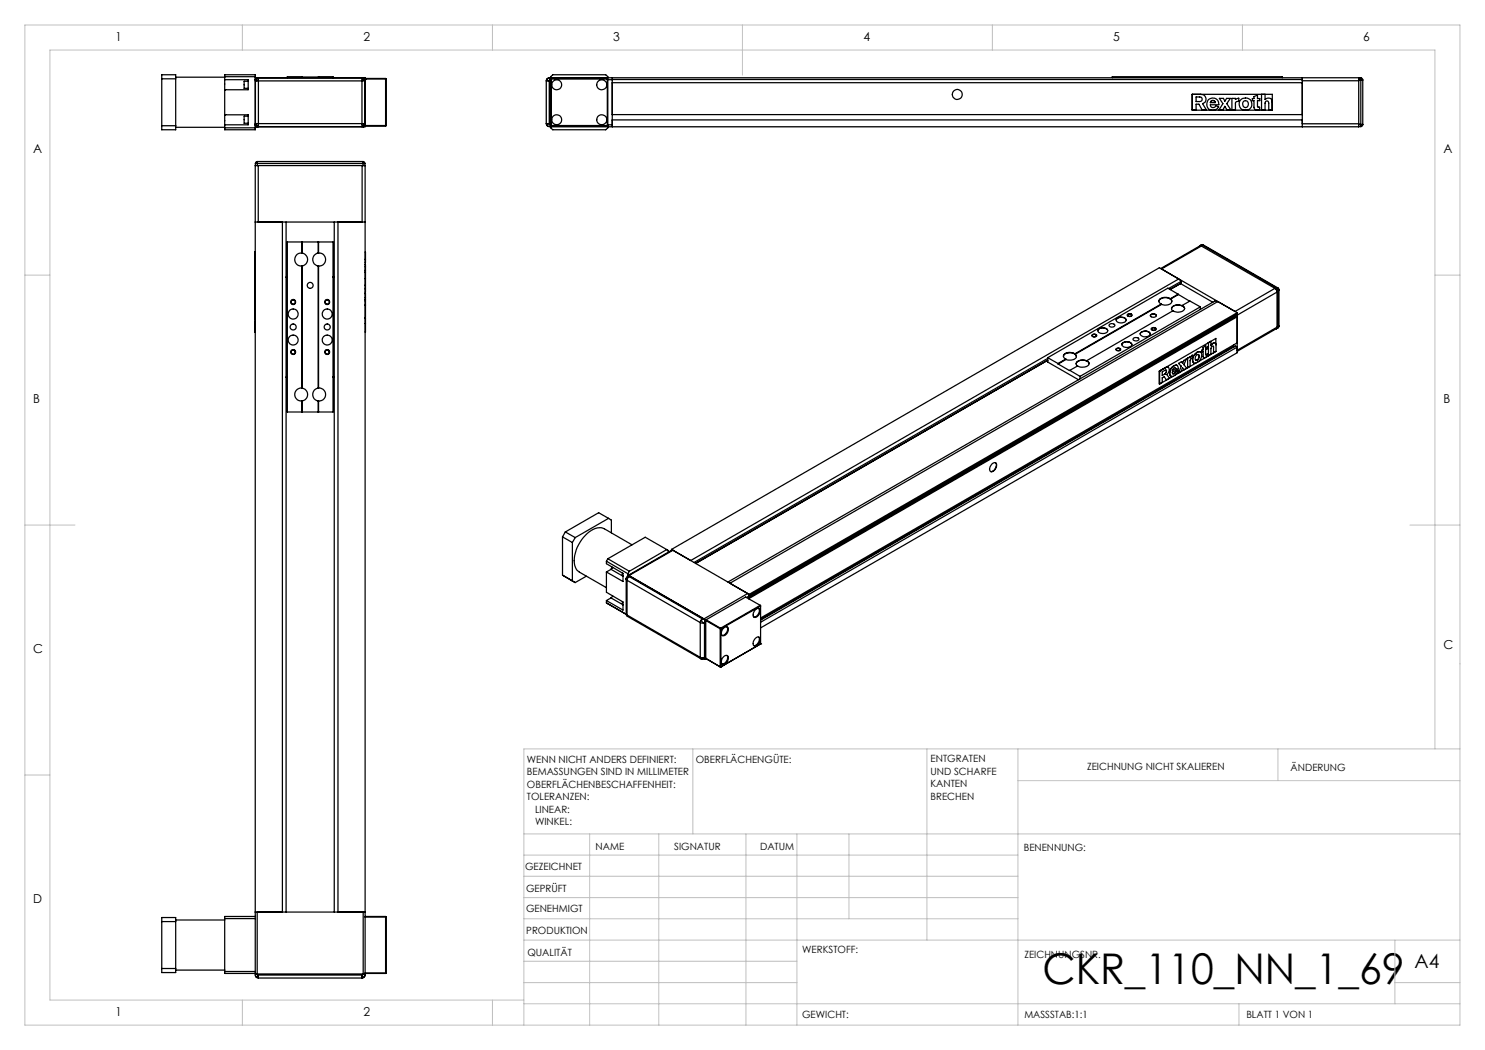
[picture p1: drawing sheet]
<svg xmlns="http://www.w3.org/2000/svg" width="297mm" height="210mm" viewBox="0 0 297 210" stroke-linecap="round" stroke-linejoin="round" font-family="sans-serif">
<g fill="none" stroke="#c0c0c0" stroke-width=".2">
<path d="M5 5h287v200h-287zM48.5 5v5M98.5 5v5M148.5 5v10M198.5 5v5M248.5 5v5M5 55h5M287 55h5M5 105h10M282 105h10M5 155h5M138.6 149.8v17"/>
<path d="M185.4 149.8v38.2M203.6 149.8v55.2M203.6 156.1h88.4M255.6 149.8v6.3M287 149.8v-139.8h-277v190h94.8M292 149.8h-187.2v55.2M104.8 166.8h187.2M104.8 179.5h98.8M104.8 175.3h98.8M104.8 171h98.8M117.9 166.8v38.2M131.8 166.8v38.2"/>
<path d="M149.2 166.8v38.2M159.4 166.8v38.2M169.8 166.8v17M104.8 183.8h98.8M104.8 196.5h54.6M104.8 192.3h54.6M104.8 188h187.2M279 196.5h13M279 188v12.8M48.5 200v5M98.5 200v5M104.8 200.8h187.2"/>
<path d="M247.8 200.8v4.2"/>
</g>
<g fill="none" stroke="#000" stroke-width=".25">
<path d="M32.3 14.9h2.8v11.1h-2.8zM32.3 15.8h2.8M35.1 15.4h9.8M44.9 15.9v2M44.9 17.9h.1M44.9 15.9h4.7v2h-4.7M44.9 15.9v-1h6.1v11.1h-6.1v-1M44.9 17.9v5.1M44.9 15.3h6.1M49.6 16.3h-.8v1.4h.8M51 15.9h.1M51 15.5h22v9.9h-22"/>
<path d="M51.1 15.9h.1M51.1 16.2h.6M51.1 15.9v.3M51.1 16.2v8.5M51.4 15.5l-.2 .2-.2 .2M51.7 15.6l-.6 .6M51.7 15.6v.6M51.7 15.6h-.1a.35 .35 0 0 0-.5 .3M51.7 16.2h20.7M51.7 15.6h20.7M51.7 16.2v8.5M57.5 15.5v-.2h9.1v.2"/>
<path d="M72.4 15.6v.6M72.4 15.6l.6 .6M72.4 16.2h.6M72.4 15.6l.5 .1 .1 .2M72.4 16.2v8.5M72.6 15.5l.3 .2 .1 .2M73 15.9v.3M73 15.9h.1M73 15.7h4.1l.1 .1v9.3l-.1 .1h-4.1M73 15.8h4.1M77.1 15.8v9.3M77.2 15.8h-.1"/>
<path d="M109.3 16.2h.6M109.3 16.2v8.5M109.9 15.6a.6 .6 0 0 0-.6 .6M109.9 15.6l-.4 .1-.1 .2 .1 .2 .4 .1M109.9 15.6h.2M109.9 16.2v8.5M110.1 15.9l-.2 .3M110.1 15.9h.1M110.1 15.9v9.1M110.1 15.5v-.2l.5-.4h10.5l.5 .4v.2M110.2 15.8h11.3M110.2 15.8v9.3"/>
<path d="M110.2 15.8h.1M121.5 15.8v9.3M121.5 15.8h.1M121.6 15.9h.8M122.4 15.5v9.9M122.4 16.5h138.1M122.4 15.9h138.1M222.5 15.5v-.2h33.9v.2M238.4 18.9h16.1v3.1h-16.1zM239.2 19.4h.8a.46 .46 0 0 1 .4 .5 .46 .46 0 0 1-.4 .4h-.8zM240.1 18.9a.96 .96 0 0 1 1.1 .7 .96 .96 0 0 1-.7 1.1l.8 1.3h-.9l-.6-1.2h-.6v1.2h-.8M241.7 19.9a1.23 1.23 0 0 1 1.4-.2 1.23 1.23 0 0 1 .7 1.2h-1.7a.57 .57 0 0 0 .5 .7 .57 .57 0 0 0 .6-.5l.5 .3a1.28 1.28 0 0 1-1.9 .5 1.28 1.28 0 0 1-.1-2z"/>
<path d="M243.9 19.7h.8l.3 .5 .3-.5h.8l-.7 1 .8 1.3h-.8l-.4-.7-.4 .7h-.8l.8-1.3zM246.4 19.7h.7v.2l.7-.3v.6l-.7 .3v1.5h-.7zM250.8 19.3l.7-.3v.7h.5v.4h-.5v1.2l.4 .1v.6h-.7l-.4-.3v-1.6h-.3v-.4h.3zM252.3 18.9v3.1h.7v-1.4a.37 .37 0 0 1 .4-.4 .37 .37 0 0 1 .4 .4v1.4h.6v-1.6a.78 .78 0 0 0-.5-.8 .78 .78 0 0 0-.9 .3v-1M260.5 15.9v.2M260.5 15.5v.4M260.5 16.1v9.3M260.5 16.1h11.2M271.7 15.6l-161.6-.1v.4M271.7 15.6v.5M271.7 15.6h.5M271.7 16.1v8.7"/>
<path d="M271.7 16h.5M272.2 16h.4M272.2 15.6v.4M272.2 15.6l.3 .2 .1 .2M272.2 16v8.9M272.6 16v8.9M32.3 25.1h2.8M35.1 25.5h9.8M44.9 23h.1M44.9 23v2M44.9 25.6h6.1M44.9 23h4.7v2h-4.7"/>
<path d="M49.6 23.2h-.8v1.5h.8M51 25l.2 .3 .2 .1M51.1 24.7h.6M51.1 24.7l.6 .6M51.1 24.7l.1 .6h.5M51.1 33.1l-.1 161.7h.4M51.1 33.1h.5M51.1 32.7h.4M51.1 32.7v.4M51.5 32.3v.4M51.5 32.3l-.3 .1-.1 .3M51.5 32.7h21.1"/>
<path d="M51.5 32.3h21.1M51.5 32.7v.4M51.6 33.1v11.3M51.6 33.1h20.8M51.7 24.7v.6M51.7 24.7h20.7M51.7 25.3h20.7M72.4 24.7h.6M72.4 24.7v.6M72.4 33.1h.6M72.4 33.1v11.3M72.6 32.7h.4"/>
<path d="M72.6 32.3v.4M72.6 32.3l.3 .1 .1 .3M72.6 32.7v.4M73 24.7l-.6 .6M73 24.7v.3a.41 .41 0 0 1-.6 .3M73 33.1h.1M73 32.7v162.1M73 25l-.1 .3-.3 .1M73 25.1h4.1M77.1 25.1h.1M109.3 24.7h.6M109.3 24.7a.6 .6 0 0 0 .6 .6"/>
<path d="M109.9 25.3h.2M109.9 24.7l-.4 .1-.1 .2 .1 .2 .4 .1M109.9 24.7l.2 .3M110.1 25v.4l161.6-.1M110.1 25h.1M110.1 25.4v.2l.5 .4h10.5l.5-.4v-.2M110.2 25.1h11.3M110.2 25.1h.1M121.5 25.1h.1M121.6 25h.8M122.4 22.9h138.1M122.4 24h138.1"/>
<path d="M242.3 20.2h.6l.1 .3h-.9zM260.5 24.8h11.2M271.7 24.8v.5M271.7 25.3h.5M271.7 24.9h.5M272.2 24.9v.4M272.2 24.9h.4M272.6 24.9l-.1 .2-.3 .2M51 52.1v1.1M51 59v.8M51 52.1h.1M51 53.2h.1"/>
<path d="M51 55.8v2.3M51 55.7h.1M51 59h.1M51 57.3h.1M51 58h.1M51 57h.1M51 55.8h.1M51 56.6h.1M51 59.8v1.3M51 53.3v2.4M51 44.4h22M51 50.4v1.7"/>
<path d="M51 58.4v.6M56.5 44.4v138M57.2 55.4h.3M57.2 44.4v138M57.5 48.4h9.1v34h-9.1zM60.4 50.6a1.29 1.29 0 0 0-1.5 1.3 1.29 1.29 0 0 0 1.5 1.3M60.4 50.6h.1M60.4 53.2h.1M60.4 48.4v2.2M60.4 53.2v24.4M60.4 50.6a1.3 1.3 0 0 1 1.1 1.3 1.3 1.3 0 0 1-1.1 1.3M63.6 50.6h.1"/>
<path d="M63.6 53.2h.1M63.6 50.6a1.3 1.3 0 0 0-1.1 1.3 1.3 1.3 0 0 0 1.1 1.3M63.6 48.4v2.2M63.6 53.2v24.4M63.7 50.6a1.29 1.29 0 0 1 1.4 1.3 1.29 1.29 0 0 1-1.4 1.3M63.7 48.4v2.2M63.7 53.2v24.4M66.6 55.4h.3M66.9 44.4v138M67.6 44.4v138M73 50.4l.1 1.4M73 57l.1 .8"/>
<path d="M73 54.5h.1M73 53.4h.1M73 51.8h.1M73 52.9v1.5M73 58.7v2.4M73 54h.1M73 55.7h.1M73 57.8h.1M73 59.5h.1M73 58.8h.1M73 59.9h.1M73.1 54.5v1.2"/>
<path d="M73.1 55.7v1.3M73.1 51.8l-.1 .8M73.1 57.8l-.1 .6M234 57.9l2.1-1.2 6.5 3.8M234.1 59.8a1.59 1.59 0 0 0-2.3 .4l.1 .3 .3 .3M234.1 59.8h.1M234.1 59.8a.68 .68 0 0 1 .2 .9 .68 .68 0 0 1-.8 .3l-1.2-.1M235.6 58.8l-2-1.2-24.1 13.9M235.6 58.8l-1.5 1M235.6 58.8l.1 .1M235.7 58.9l-1.6 .9M235.7 58.9l2.2 1.3"/>
<path d="M235.7 55.8l-97.6 56.3M235.7 55.8l.6 .5M235.7 55.8l-3.8-2.3-97.6 56.4M236 56.8h.1M236.3 56.3l-2.6 1.4M236.3 56.3v.3l-2.3 1.3M240.1 49.1l-8 4.6M240.1 49.1l.2 .1M240.1 49.1l-.2 .1M240.2 49h.5M240.2 49h.3M240.2 49l-.2 .1"/>
<path d="M240.3 49.2l-8 4.6 14.7 8.5 8-4.6M240.3 49.2l14.7 8.5M240.5 49h.2M240.5 49l14.9 8.6M240.5 49l-.3 .1M240.7 49l14.9 8.6M255 57.7l.2 .1M255.2 57.8l.2 .6M255.4 57.6l.3 .5M255.4 57.6h.2M255.4 57.6l-.3 .2M255.4 58.4l-8 4.6"/>
<path d="M255.4 58.4v7M255.6 57.6l.2 .4M255.7 58.1v7.3M255.7 58.1l-.3 .2M255.8 58l-.1 .1M255.8 58v7.2M51 61.1v1.3M51 65v1.4M51 63.5h.1M51 65h.1M51 62.8h.1M51 61.1h.1"/>
<path d="M51 62.4v1.6M51 64.3v.7M57.2 75.4h.3M58.2 70.4h.1M59 70.3l.1 .1M60.4 77.6a1.31 1.31 0 0 0-1.5 1.3 1.31 1.31 0 0 0 1.5 1.3M60.4 77.6h.1M60.4 77.6a1.28 1.28 0 0 1 1.1 1.3 1.28 1.28 0 0 1-1.1 1.3M63.6 77.6a1.28 1.28 0 0 0-1.1 1.3 1.28 1.28 0 0 0 1.1 1.3M63.7 77.6a1.31 1.31 0 0 1 1.4 1.3 1.31 1.31 0 0 1-1.4 1.3M63.7 77.6h-.1M65 70.4h.1"/>
<path d="M65.8 70.3v.1M66.6 75.4h.3M73 61.1v2.4M73 63.7h.1M73 64.7h.1M73 63.6h.1M73 61h.1M73 60.2h.1M73.1 63.7v1M73.1 64.7l-.1 1.7M209.5 72l-70.4 40.7M209.5 71.7l-70.7 40.8"/>
<path d="M209.5 71.5l2.1 1.2M209.5 71.5v.9l6.2 3.5M211.6 72.7v.1M211.6 72.8l2.4 1.3M212.7 71.3a1.41 1.41 0 0 1 2-.6l.4 .2 .2 .4M213.1 71.8l.1 .1M213.1 71.8l-1.5 .9M213.2 71.9l-1.6 .9M214 74.1l2 1.2M215 70.8a1.59 1.59 0 0 0-2.3 .4l.1 .3 .3 .3M215 70.8v.1M215 70.9l.3 .3a1.11 1.11 0 0 1-1.5 .8l-.6-.1"/>
<path d="M215.5 73.2l-1.5 .9M216 75.3v.5M217.3 72.1a.61 .61 0 0 1 .5 .7 .61 .61 0 0 1-.6 .5l-.9 .1-.8-.2M217.3 72.1a1.87 1.87 0 0 0-2.1 .6l.3 .5M217.8 72.7a1.55 1.55 0 0 0-2.5-.1l-.1 .2M218.4 67a.52 .52 0 0 1 .5-.2 .52 .52 0 0 1 .4 .4 .51 .51 0 0 1-.5 .2 .51 .51 0 0 1-.4-.4zM218.5 67a.43 .43 0 0 1 .4-.1 .43 .43 0 0 1 .4 .3 .42 .42 0 0 1-.5 .2 .42 .42 0 0 1-.3-.4zM219.6 66.1a1.15 1.15 0 0 1 1.9 0M219.6 65.9a1.21 1.21 0 0 1 1.9 .2 1.17 1.17 0 0 1-1.9 .1zM221.9 64.9a.64 .64 0 0 1 1.1 .2 .62 .62 0 0 1-.7 .3 .62 .62 0 0 1-.5-.4zM223.2 69.8a.52 .52 0 0 1 .5-.2 .52 .52 0 0 1 .4 .4 .5 .5 0 0 1-.5 .2 .5 .5 0 0 1-.4-.4zM223.2 64a1.15 1.15 0 0 1 2 0"/>
<path d="M223.3 69.8a.42 .42 0 0 1 .4-.2 .42 .42 0 0 1 .3 .4 .46 .46 0 0 1-.7-.2zM223.3 63.8a1.18 1.18 0 0 1 1.9 .2 1.1 1.1 0 0 1-1 .6 1.1 1.1 0 0 1-1-.7zM224.4 68.9a1.18 1.18 0 0 1 2 0M224.5 68.6a1.26 1.26 0 0 1 1.9 .3 1.18 1.18 0 0 1-2 .1zM225.5 62.9a.44 .44 0 0 1 .5-.1 .44 .44 0 0 1 .3 .3 .43 .43 0 0 1-.4 .2 .43 .43 0 0 1-.4-.4zM225.6 62.8h.5l.3 .1a.47 .47 0 0 1-.5 .4 .47 .47 0 0 1-.4-.4zM226.7 67.7a.68 .68 0 0 1 1.1 .2 .68 .68 0 0 1-1.2-.1zM228.1 66.5a1.2 1.2 0 0 1 1.9 .3 1.13 1.13 0 0 1-1 .6 1.13 1.13 0 0 1-1-.7zM229.7 66.4a1.23 1.23 0 0 0-1.7 .4M229.7 66.4l.3 .4M230.1 63.1a.71 .71 0 0 1 1.2 0M230.2 62.9a.64 .64 0 0 1 1 .3 .68 .68 0 0 1-1.1-.2z"/>
<path d="M230.3 65.7a.54 .54 0 0 1 .5-.2 .54 .54 0 0 1 .4 .4 .54 .54 0 0 1-.5 .2 .54 .54 0 0 1-.4-.4zM230.4 65.7a.36 .36 0 0 1 .4-.2 .36 .36 0 0 1 .2 .5h-.4zM231.8 60.2a1.53 1.53 0 0 1 2.6 .1M231.9 74.2v2.6l2.7-1.5M232.2 60.8l.1 .1M232.2 60.8l-17.2 10M232.3 60.9l-17.3 10M232.4 74.4l.7-.4a.45 .45 0 0 1 .2 .5 .45 .45 0 0 1-.3 .3l-.6 .3zM232.9 74.8h.1M233 73.5l-1.1 .7M233 73.5h.1M233.1 73.5l.5-.1 .3 .6-.5 .9 .5 .7-.6 .4"/>
<path d="M233.1 73.5l-1.2 .7M233.2 74a.53 .53 0 0 1-.3 .8M233.3 76h.1M233.3 76l-.5-.7-.4 .3v.9l-.5 .3M233.6 73.4l-.6 .1M233.6 73.4v.1M234.2 75.3h.1M234.4 73.5a.85 .85 0 0 1 1.1-.4l.2 .7-1.2 .7v.2l.2 .1 .4-.2 .2-.5h.4l-.1 .2a1.46 1.46 0 0 1-1.4 1 1.34 1.34 0 0 1 .2-1.8zM234.7 73.7l.3-.2 .1 .2-.6 .4zM235.1 73.7h.1M235.3 74.1l-.4 .6h-.4M235.4 73.1a1.38 1.38 0 0 0-1.3 .7 1.38 1.38 0 0 0 .1 1.4"/>
<path d="M235.7 74.6h.1M235.7 72.7l.6 .6M235.7 72.7h.1M236.2 73.2l.1 .1M236.3 73.3l-.6 1.3M236.3 72.3h.1M236.3 72.3l-.6 .4M236.4 61.1a.62 .62 0 0 1 .5 .7 .62 .62 0 0 1-.6 .5l-.9 .1-.8-.2-17.3 9.9M236.4 61.1a1.63 1.63 0 0 0-2.1 .6l.3 .5M236.4 61.1l1.6-.9 2.1 1.2M236.7 72.1h.1M236.7 72.1l-.2 .6-.2-.4"/>
<path d="M236.8 73.9h.1M236.8 73.9l-.3-.4-.3 .8-.5 .3M236.9 61.7a1.56 1.56 0 0 0-2.6 0v.1M237.3 71.8h.1M237.3 71.8l-.6 .3M237.3 71.8l-.5 1.1 .5 .8-.5 .2M237.5 71.6h.1M237.5 73.5h.1M237.5 71.6v1.9M238 71.4h.1M238 71.4l-.5 .2M238.5 71.1l-.5 .4"/>
<path d="M238.5 71.1l-.5 .5v-.2M238.5 71.1v.5l-.5 .4v1.3l-.5 .2M238.7 72.6h.1M239 70.8a.88 .88 0 0 1 1.1-.4 1.46 1.46 0 0 1-1.3 2.2 1.37 1.37 0 0 1 .2-1.8zM239.2 72.6l-4.3 2.5M239.4 71l.3-.1a.67 .67 0 0 1 .1 .8 .67 .67 0 0 1-.7 .3v-.6zM239.4 70.5a1.5 1.5 0 0 0-.7 2.1M239.4 72l-.3 .1M239.4 72v.1M239.4 70.5h.1M239.7 70.9a.84 .84 0 0 1-.3 1.1M240.1 61.4l-24.1 13.9"/>
<path d="M240.1 61.4v.5M240.1 70.4l-.3-.1-.4 .2M240.3 70l.1 .1M240.3 70.4h.1M240.4 70.4l.2-.2v1.1M240.4 70.1v.3M240.6 69.6h.1M240.6 69.9h.1M240.6 71.3h.1M240.6 69.9l-.2 .2M240.6 69.6v.3M240.7 71.5v.1"/>
<path d="M241.1 69h.1M241.1 69v.6l.3-.2M241.1 69l-.5 .6M241.2 70.9v.1M241.4 70.8h.1M241.4 69.4v.4l-.3 .1v1l.1 .1M241.4 70.8l-.1 .6-.6 .2-.1-.3M241.4 69.4h.1M241.4 70.8l-.2 .2M241.7 71.1h.1M242.1 68.3h.1M242.2 68.3v.8l.4-.5 .4-.1 .2 .2v1.6l-.5 .2"/>
<path d="M242.2 68.3l-.5 .3v2.5M242.7 69.4h.1M242.7 70.5h.1M242.7 69.4a.23 .23 0 0 0-.2-.2 .23 .23 0 0 0-.2 .3l-.1 1.3-.5 .3M242.7 69.4v1.1M243 68.6l-.2-.1-.6 .6M243 68.5l.1 .1M243.2 70.3l-3.6 2.1M243.2 68.9v-1.2l-11.3 6.5M243.6 60.3l-97.6 56.4M243.6 60.3l3.8 2.2M243.6 60.3l-.6-.1-97.4 56.2"/>
<path d="M246.7 69v.3M246.7 69.3l-94.6 54.6M246.7 69.3h.2M247 63.1v.3M247 63.4l-97.2 56M247 63.4h.1M247.4 62.9v.1M247.4 62.5v.3l-97.6 56.4M247.4 63v7.5l-95.3 55.1M247.4 62.5l-97.6 56.4M247.4 68.6l-95.3 55M255.4 65.6l-8 4.7"/>
<path d="M255.4 65.6l-.2 .1M255.4 65.4v.2M255.4 65.4l-8 4.7M255.6 65.6l-.3 .1M255.7 65.4l-.1 .2M255.7 65.4l-.3 .1M255.8 65.2l-.2 .4M255.8 65.2l-.1 .2M60.4 80.2v2.2M60.4 80.2h.1M63.6 80.2h.1M63.6 80.2v2.2"/>
<path d="M63.7 80.2v2.2M198.5 92.7a.53 .53 0 0 1 .7-.1 .53 .53 0 0 1 .1 .8 .94 .94 0 0 1-1.3 .8l-.1-.4 .1-.4zM199.1 92.6a1.22 1.22 0 0 1-1 1.7M112.5 107.4l2 1.1M112.5 107.4v7.6M112.5 115l2.5 1.5M112.5 115l.6 .3M113.1 106.4l-.6 1M113.1 106.4l1.9 1.1M114.5 108.5v7.7l.5 .3M115 107.5l-.5 1M117.3 115.2l-2.3 1.3"/>
<path d="M121.3 112.2l4.3 2.6M121.3 112.2v.5l3.3 2v1.6l-3.3-1.9M121.3 114.4v4.1l3.3 1.9v1.6l-3.3-1.9M121.6 111.8l-.3 .4M121.6 111.8l4.3 2.5M121.7 103.7l-6.7 3.8M121.7 103.7l.6 .3v2.6M121.7 103.7l-2-1.2-6.6 3.9M122.2 113.9l2.4 1.3-.1-.6M122.2 119.6l2.4 1.4-.1-.7M122.2 113.9l-.9 .5M122.2 119.6l-.9 .5"/>
<path d="M122.4 113.4l-.2 .4M122.6 113.5l-.4 .4M122.6 119.2l-.4 .4M125.2 115.7v.1M125.2 115.8l.2 .3M125.2 115.8v7M125.4 116.1l14.7 8.4M125.4 116.1v6.9M125.6 115.1l8.8-5.1 .2 .1-8.8 5M125.6 114.8v.3M125.6 115.1l-.4 .6M125.6 115.1h.2"/>
<path d="M125.8 115.1v.2M125.8 115.1l15 8.7M125.8 115.1h-.2M125.8 115.3l-.3 .3-.1 .5M125.8 115.3l-.5 .4M125.8 115.3l14.7 8.5M125.9 114.3l-.3 .5M126.4 109l-5.5-3.2a3.4 3.4 0 0 0-3.8 1.3 6.8 6.8 0 0 0-2 6.3l.3 .7 .5 .3 5.4 3.1M133.3 109.9l.3 .2v.3M133.3 109.9l-7.4 4.4M133.3 109.9l-4.3-2.5-7.4 4.4M134.3 109.9l15.5 9"/>
<path d="M134.3 109.9v.2M149.3 119.5l.5-.3-.3-.5-8.7 5.1M149.8 119.2h.1M149.8 118.9v.9M149.8 119.5l97.4-56.3 .2 .2-97.6 56.3M121.3 120.1v.5M121.3 120.6l3.9 2.3M121.3 120.6l.3 .1M125.2 122.8l.3 .5M125.2 122.8l.2 .2M125.4 123l.1 .3M125.4 123l14.7 8.5"/>
<path d="M125.5 123.3l14.7 8.5M140.1 124.5l.3 .1 .5-.1M140.1 131.5l.2 .1 .6-.1M140.1 131.5l.1 .3M140.1 124.5v7M140.2 131.8h.1M140.5 123.8l-.3 .2-.1 .5M140.5 123.8a.44 .44 0 0 0-.1 .5 .44 .44 0 0 0 .5 .2M140.5 123.8h.3M140.8 123.8l.3 .5M140.8 123.8l.2 .4M140.9 131.5l.1 .1"/>
<path d="M140.9 131.5l-.6 .3M140.9 124.5v7M141 131.6l-.3 .3-.4-.1M141 124.2l-.1 .3M141 124.2v7.4M141.1 131.6l-.2 .2M141.1 124.3v7.3M141.1 131.7l-.1 .1M141.1 124.1l2.9 1.7M141.1 131.7l3 1.7M141.1 124.1v7.6M141.1 131.7h.1"/>
<path d="M141.1 124.2v.1M141.1 131.6h.1M141.2 124l-.1 .1M141.2 124l2.9 1.7M144 125.8l.1 7.6M144.1 133.4h.1M144.1 125.7l-.1 .1M144.1 125.7l.1 .1M144.1 125.7h.1M144.2 125.8l-.1 7.6M144.6 125.7a.56 .56 0 0 1 .8-.3 .56 .56 0 0 1 .2 .8 .89 .89 0 0 1-1.2 .8l-.1-.6zM144.6 131.4a.56 .56 0 0 1 .8-.3 .56 .56 0 0 1 .2 .8 .89 .89 0 0 1-1.2 .8l-.1-.6z"/>
<path d="M145.4 125.4a1.18 1.18 0 0 1-1 1.7M145.4 131.1a1.18 1.18 0 0 1-1 1.7M151 127.8a.56 .56 0 0 1 .8-.4 .56 .56 0 0 1 .2 .9 .94 .94 0 0 1-1.3 .8l-.1-.6zM151.2 121.9a.53 .53 0 0 1 .7-.1 .53 .53 0 0 1 .1 .7 .94 .94 0 0 1-1.3 .9v-.9zM151.8 121.7a1.25 1.25 0 0 1-1 1.7M151.8 127.4a1.25 1.25 0 0 1-1 1.7M152 121.1l.1 7.7M152 121.1l-7.9 4.6M152 121.1l-2.9-1.7-7.9 4.6M152.1 128.8h.1M152.1 121.2l-7.9 4.6M152.1 128.8l-8 4.6"/>
<path d="M152.1 128.8h-.1M152.1 124l95-54.8 .3 .2-95.3 55.1M32.3 183.5h2.8v11h-2.8zM32.3 184.3h2.8M32.3 193.7h2.8M35.1 194h9.8M35.1 184h9.8M44.9 183.7h6.1M44.9 194.3h6.1M51 183.3h-6.1v11.4h6.1M51 182.4h22M51.1 195a.6 .6 0 0 0 .6 .6"/>
<path d="M51.1 195l.3 .4 .3-.4M51.1 194.8v.2M51.4 194.8l.3 .2M51.4 182.4v12.4M51.4 194.8h21.2M51.7 195v.6M51.7 195h20.7M51.7 195.6h20.7M72.4 195l.3 .4 .3-.1v-.3M72.4 195v.6M72.6 194.8h.4M72.6 182.4v12.4"/>
<path d="M72.7 194.8l-.3 .2M73 194.8v.2M73 195a.6 .6 0 0 1-.6 .6M73 183.3h4.1l.1 .1v11.3M73 183.4h4.1M73 194.6h4.1M77.1 183.4v11.2M77.1 194.6l.1 .1M77.2 194.7h-4.2M77.2 183.4h-.1"/>
<circle cx="111.4" cy="17" r="1"/>
<circle cx="120.3" cy="17" r="1"/>
<circle cx="191.5" cy="18.9" r=".99"/>
<circle cx="111.3" cy="24" r=".99"/>
<circle cx="120.3" cy="24" r=".99"/>
<circle cx="249.1" cy="20.8" r=".64"/>
<circle cx="249.1" cy="20.9" r="1.27"/>
<circle cx="62" cy="57.1" r=".59"/>
<circle cx="58.6" cy="60.4" r=".51"/>
<circle cx="58.6" cy="70.4" r=".5"/>
<circle cx="58.6" cy="65.4" r=".61"/>
<circle cx="58.6" cy="70.4" r=".41"/>
<circle cx="58.6" cy="60.4" r=".41"/>
<circle cx="58.6" cy="62.8" r="1"/>
<circle cx="58.6" cy="68" r=".99"/>
<circle cx="65.4" cy="60.4" r=".51"/>
<circle cx="65.4" cy="70.4" r=".5"/>
<circle cx="65.4" cy="65.4" r=".61"/>
<circle cx="65.4" cy="70.4" r=".41"/>
<circle cx="65.4" cy="60.4" r=".41"/>
<circle cx="65.4" cy="62.8" r="1"/>
<circle cx="65.4" cy="68" r=".99"/>
</g>
<text font-size="8.5" x="208.5" y="196.7">CKR_110_NN_1_69</text>
<text font-size="3.9" x="282.9" y="193.6">A4</text>
<g font-size="2.5">
<text x="23.1" y="8.2">1</text>
<text x="72.7" y="8.2">2</text>
<text x="122.7" y="8.2">3</text>
<text x="172.7" y="8.2">4</text>
<text x="222.7" y="8.2">5</text>
<text x="272.7" y="8.2">6</text>
<text x="6.7" y="30.7">A</text>
<text x="288.7" y="30.7">A</text>
<text x="6.7" y="80.7">B</text>
<text x="288.7" y="80.7">B</text>
<text x="6.7" y="130.7">C</text>
<text x="288.7" y="129.7">C</text>
<text x="6.7" y="180.7">D</text>
<text x="23.1" y="203.2">1</text>
<text x="72.7" y="203.2">2</text>
</g>
<g font-size="2">
<text x="105.4" y="152.6">WENN NICHT ANDERS DEFINIERT:</text>
<text x="105.4" y="155.1">BEMASSUNGEN SIND IN MILLIMETER</text>
<text x="139.2" y="152.6">OBERFLÄCHENGÜTE:</text>
<text x="186.1" y="152.5">ENTGRATEN</text>
<text x="186.1" y="155">UND SCHARFE</text>
<text x="217.4" y="154">ZEICHNUNG NICHT SKALIEREN</text>
<text x="258.1" y="154.2">ÄNDERUNG</text>
<text x="105.4" y="157.6">OBERFLÄCHENBESCHAFFENHEIT:</text>
<text x="105.4" y="160.1">TOLERANZEN:</text>
<text x="186.1" y="157.5">KANTEN</text>
<text x="186.1" y="160">BRECHEN</text>
<text x="107" y="162.6">LINEAR:</text>
<text x="107" y="165.1">WINKEL:</text>
<text x="119.1" y="170">NAME</text>
<text x="134.8" y="169.9">SIGNATUR</text>
<text x="152" y="169.9">DATUM</text>
<text x="204.8" y="170.2">BENENNUNG:</text>
<text x="105" y="174.1">GEZEICHNET</text>
<text x="105.2" y="178.3">GEPRÜFT</text>
<text x="105.2" y="182.4">GENEHMIGT</text>
<text x="105.3" y="186.8">PRODUKTION</text>
<text x="105.5" y="191.1">QUALITÄT</text>
<text x="160.5" y="190.5">WERKSTOFF:</text>
<text x="204.9" y="191.6">ZEICHNUNGSNR.</text>
<text x="160.4" y="203.5">GEWICHT:</text>
<text x="204.9" y="203.6">MASSSTAB:1:1</text>
<text x="249.3" y="203.6">BLATT 1 VON 1</text>
</g>
</svg>
